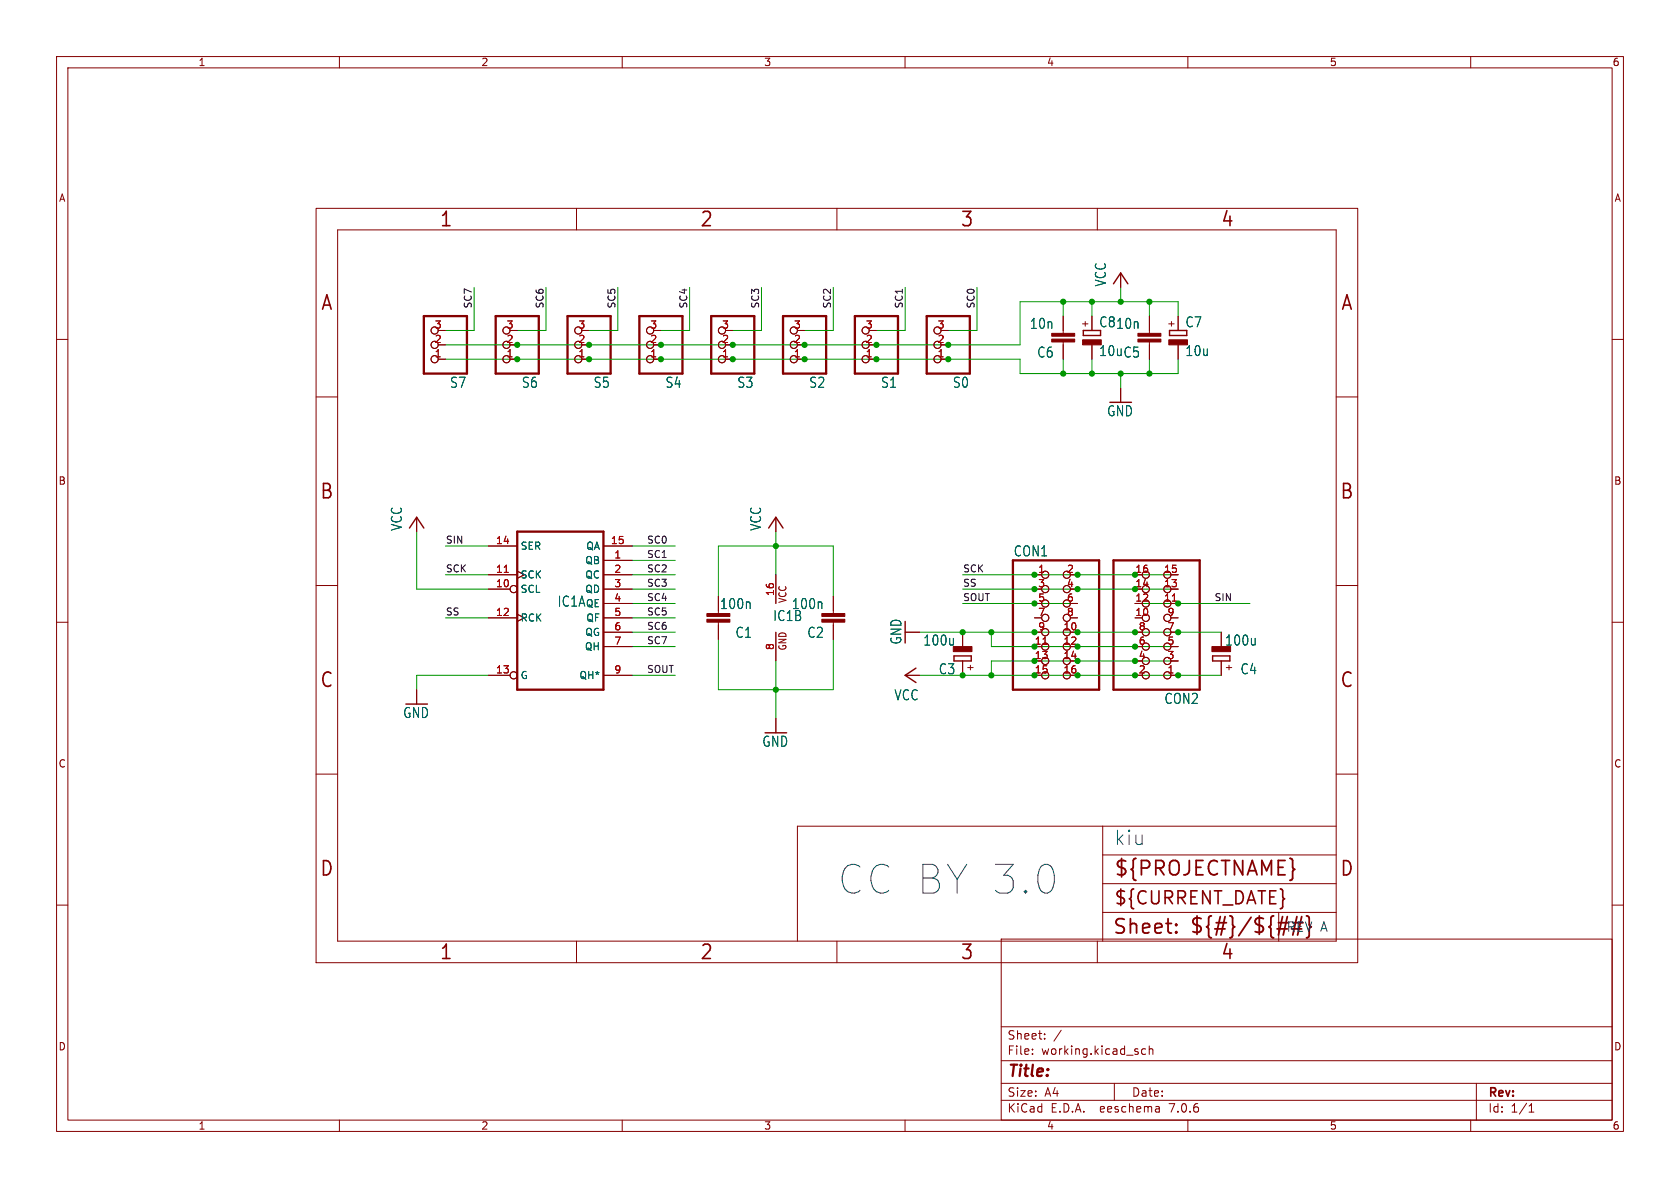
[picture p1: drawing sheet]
<svg xmlns="http://www.w3.org/2000/svg" width="297mm" height="210mm" viewBox="0 0 297 210" stroke-linecap="round" stroke-linejoin="round" font-family="sans-serif">
<g fill="none" stroke="#840000" stroke-width=".18">
<path d="M10 10h277v190h-277zM12 12h273v186h-273zM60 10v2M110 10v2M160 10v2M210 10v2M260 10v2M55.9 36.8h184.1v133.4h-184.1zM101.9 36.8v3.8M148 36.8v3.8M194 36.8v3.8M10 60h2"/>
<path d="M59.7 40.6h176.5v125.8h-176.5zM77.5 58.4h1.2M90.2 58.4h1.2M102.9 58.4h1.2M115.6 58.4h1.2M128.3 58.4h1.2M141 58.4h1.2M153.7 58.4h1.2M166.4 58.4h1.2M188 55.9v3M193 55.9v2.5M198.1 48.3v2.5"/>
<path d="M203.2 55.9v3M208.3 55.9v2.5M285 60h2M55.9 70.2h3.8M77.5 63.5h1.2M77.5 61h1.2M90.2 63.5h1.2M90.2 61h1.2M102.9 63.5h1.2M102.9 61h1.2M115.6 63.5h1.2M115.6 61h1.2"/>
<path d="M128.3 63.5h1.2M128.3 61h1.2M141 63.5h1.2M141 61h1.2M153.7 63.5h1.2M153.7 61h1.2M166.4 63.5h1.2M166.4 61h1.2M188 60.5v3M193 61v2.5M198.1 68.6v2.5M203.2 60.5v3"/>
<path d="M208.3 61v2.5M236.2 70.2h3.8M73.7 91.4v2.6M86.4 96.5h5M106.7 99.1h5.1M106.7 96.5h5.1M137.2 91.4v2.6M10 110h2M55.9 103.5h3.8M86.4 119.4h3.8M86.4 101.6h5M86.4 104.1h3.8"/>
<path d="M86.4 109.2h5M91.4 108.6l1.3 .6-1.3 .7M106.7 119.4h5.1M106.7 111.8h5.1M106.7 101.6h5.1M106.7 114.3h5.1M106.7 104.1h5.1M106.7 106.7h5.1M106.7 109.2h5.1M127 110v3M137.2 101.6v5.1M137.2 111.8v5"/>
<path d="M147.3 105.4v3.1M147.3 110v3M160 119.4h2.6M160 111.8h2.6M170.2 111.8v2.5M170.2 116.8v2.6M182.9 111.8h1.2M182.9 101.6h1.2M182.9 104.1h1.2M182.9 106.7h1.2M182.9 109.2h1.2M189.2 119.4h1.3"/>
<path d="M189.2 111.8h1.3M189.2 101.6h1.3M189.2 114.3h1.3M189.2 116.8h1.3M189.2 104.1h1.3M189.2 106.7h1.3M189.2 109.2h1.3M200.7 111.8h1.2M200.7 114.3h1.2M207 119.4h1.3M207 111.8h1.3M207 101.6h1.3"/>
<path d="M207 114.3h1.3M207 116.8h1.3M207 104.1h1.3M207 106.7h1.3M207 109.2h1.3M215.9 116.8v2.6M236.2 103.5h3.8M285 110h2M55.9 136.8h3.8M73.7 121.9v2.6M137.2 127v2.5M236.2 136.8h3.8"/>
<path d="M10 160h2M194.9 146.1v20.3M194.9 156.2h41.3M194.9 151.1h41.3M236.2 146.1h-95.2v20.3M285 160h2M101.9 166.4v3.8M148 166.4v3.8M177 166h108v32h-108zM194 166.4v3.8M194.9 161.3h41.3M226.1 161.3v5.1"/>
<path d="M60 198v2M110 198v2M160 198v2M177 194.5h108M177 191.5h108M177 187.5h108M177 181.5h108M182.5 186.3v.1M182.5 185.5v.1M184.7 183.6v.1M184.7 182.8v.1M187.6 182.1l-1.3 2"/>
<path d="M197 191.5v3M202.5 185.5l-.4-.1-.3 .3v.4l.2 .2h.5M203.2 185.5l.2-.1 .3 .1 .1 .9M203.2 184.9v1.5M204.9 195.7l.1 .9M205 196.5l-.2 .1M205 196h-.2M210 198v2M260 198v2M261 191.5v6.5M270.3 196.6h.9M270.3 195.5l.4-.4v1.5"/>
<circle cx="76.8" cy="58.4" r=".63"/>
<circle cx="89.5" cy="58.4" r=".63"/>
<circle cx="102.2" cy="58.4" r=".63"/>
<circle cx="114.9" cy="58.4" r=".63"/>
<circle cx="127.6" cy="58.4" r=".63"/>
<circle cx="140.3" cy="58.4" r=".63"/>
<circle cx="153" cy="58.4" r=".63"/>
<circle cx="165.7" cy="58.4" r=".63"/>
<circle cx="76.8" cy="63.5" r=".63"/>
<circle cx="76.8" cy="61" r=".63"/>
<circle cx="89.5" cy="61" r=".63"/>
<circle cx="89.5" cy="63.5" r=".63"/>
<circle cx="102.2" cy="63.5" r=".63"/>
<circle cx="102.2" cy="61" r=".63"/>
<circle cx="114.9" cy="61" r=".63"/>
<circle cx="114.9" cy="63.5" r=".63"/>
<circle cx="127.6" cy="61" r=".63"/>
<circle cx="127.6" cy="63.5" r=".63"/>
<circle cx="140.3" cy="61" r=".63"/>
<circle cx="140.3" cy="63.5" r=".63"/>
<circle cx="153" cy="63.5" r=".63"/>
<circle cx="153" cy="61" r=".63"/>
<circle cx="165.7" cy="61" r=".63"/>
<circle cx="165.7" cy="63.5" r=".63"/>
<circle cx="90.8" cy="104.1" r=".63"/>
<circle cx="90.8" cy="119.4" r=".63"/>
<circle cx="184.8" cy="109.2" r=".63"/>
<circle cx="184.8" cy="101.6" r=".63"/>
<circle cx="184.8" cy="119.4" r=".63"/>
<circle cx="184.8" cy="106.7" r=".63"/>
<circle cx="184.8" cy="116.8" r=".63"/>
<circle cx="184.8" cy="114.3" r=".63"/>
<circle cx="184.8" cy="111.8" r=".63"/>
<circle cx="184.8" cy="104.1" r=".63"/>
<circle cx="188.6" cy="119.4" r=".63"/>
<circle cx="188.6" cy="109.2" r=".63"/>
<circle cx="188.6" cy="104.1" r=".63"/>
<circle cx="188.6" cy="106.7" r=".63"/>
<circle cx="188.6" cy="111.8" r=".63"/>
<circle cx="188.6" cy="101.6" r=".63"/>
<circle cx="188.6" cy="114.3" r=".63"/>
<circle cx="188.6" cy="116.8" r=".63"/>
<circle cx="202.6" cy="109.2" r=".63"/>
<circle cx="202.6" cy="119.4" r=".63"/>
<circle cx="202.6" cy="111.8" r=".63"/>
<circle cx="202.6" cy="106.7" r=".63"/>
<circle cx="202.6" cy="104.1" r=".63"/>
<circle cx="202.6" cy="116.8" r=".63"/>
<circle cx="202.6" cy="101.6" r=".63"/>
<circle cx="202.6" cy="114.3" r=".63"/>
<circle cx="206.4" cy="119.4" r=".63"/>
<circle cx="206.4" cy="116.8" r=".63"/>
<circle cx="206.4" cy="106.7" r=".63"/>
<circle cx="206.4" cy="104.1" r=".63"/>
<circle cx="206.4" cy="101.6" r=".63"/>
<circle cx="206.4" cy="109.2" r=".63"/>
<circle cx="206.4" cy="111.8" r=".63"/>
<circle cx="206.4" cy="114.3" r=".63"/>
</g>
<g fill="#840000" stroke="#840000" stroke-width=".18">
<path d="M185.9 58.9h4.1v.5h-4.1z"/>
<path d="M185.9 59.9h4.1v.6h-4.1z"/>
<path d="M168.5 114.3h3.3v.9h-3.3z"/>
<path d="M145.3 108.5h4.1v.5h-4.1z"/>
<path d="M145.3 109.5h4.1v.5h-4.1z"/>
<path d="M191.4 60.1h3.3v.9h-3.3z"/>
<path d="M201.2 58.9h4v.5h-4z"/>
<path d="M201.2 59.9h4v.6h-4z"/>
<path d="M125 108.5h4v.5h-4z"/>
<path d="M125 109.5h4v.5h-4z"/>
<path d="M214.2 114.3h3.4v.9h-3.4z"/>
<path d="M206.6 60.1h3.3v.9h-3.3z"/>
</g>
<path d="M191.5 58.4h3.1v.9h-3.1zM196.8 50.2l1.3-1.9 1.3 1.9M206.8 58.4h3v.9h-3zM72.4 93.3l1.3-1.9 1.2 1.9M135.9 93.3l1.3-1.9 1.2 1.9M161.9 118.1l-1.9 1.3 1.9 1.3M168.7 116h3v.8h-3zM214.4 116h3v.8h-3z" fill="none" stroke="#840000" stroke-width=".25"/>
<path d="M74.9 55.9h7.6v10.1h-7.6zM87.6 55.9h7.6v10.1h-7.6zM100.3 55.9h7.6v10.1h-7.6zM113 55.9h7.6v10.1h-7.6zM125.7 55.9h7.6v10.1h-7.6zM138.4 55.9h7.6v10.1h-7.6zM151.1 55.9h7.6v10.1h-7.6zM163.8 55.9h7.6v10.1h-7.6zM91.4 94h15.3v27.9h-15.3zM179.1 99.1h15.2v22.8h-15.2zM196.8 99.1h15.3v22.8h-15.3z" fill="none" stroke="#840000" stroke-width=".41"/>
<path d="M89.1 101.2h.8M184.4 113.9h.7M207.3 106.3h.7" fill="none" stroke="#a90000" stroke-width=".18"/>
<g fill="none" stroke="#840000" stroke-width=".32">
<path d="M207.9 164.7l.2 .1-.2 .1M207.9 164.7l-.1 .1 .1 .1M207.9 163.4v.2M207.9 164.7v.2M207.9 163.4l.2 .1-.2 .1M207.9 163.4l-.1 .1 .1 .1M225.8 164.2h1.8M226 163.1h1.8M227.6 162l-.7 3.3M229.3 162l-.8 3.3M230.1 162l-.7 3.3M231 161.9l.3 .1 .2 .3v1.2"/>
<path d="M231.3 165.7l-.3 .1"/>
</g>
<g fill="none" stroke="#009600" stroke-width=".18">
<path d="M83.8 50.8v7.6h-5.1M96.5 50.8v7.6h-5.1M109.2 50.8v7.6h-5.1M121.9 50.8v7.6h-5.1M134.6 50.8v7.6h-5.1M147.3 50.8v7.6h-5.1M160 50.8v7.6h-5.1M172.7 50.8v7.6h-5.1M188 53.3v2.6M193 53.3v2.6M198.1 50.8v2.5M203.2 53.3v2.6"/>
<path d="M208.3 55.9v-2.6h-28v7.7h-101.6M78.7 63.5h101.6v2.5h28v-2.5M188 63.5v2.5M193 63.5v2.5M198.1 66v2.6M203.2 63.5v2.5M73.7 94v10.1h12.7M78.7 96.5h7.7M111.8 96.5h7.6M111.8 99.1h7.6M137.2 94v7.6M78.7 109.2h7.7"/>
<path d="M78.7 101.6h7.7M86.4 119.4h-12.7v2.5M111.8 106.7h7.6M111.8 109.2h7.6M111.8 104.1h7.6M111.8 111.8h7.6M111.8 114.3h7.6M111.8 119.4h7.6M111.8 101.6h7.6M127 113v8.9h20.3v-8.9M127 105.4v-8.9h20.3v8.9M137.2 116.8v10.2"/>
<path d="M162.6 111.8h53.3M162.6 119.4h53.3M170.2 106.7h20.3M170.2 104.1h38.1M170.2 101.6h38.1M175.3 111.8v2.5h33M200.7 106.7h20.3M208.3 116.8h-33v2.6"/>
</g>
<g fill="#009600" stroke="#009600" stroke-width=".18">
<circle cx="198.1" cy="53.3" r=".46"/>
<circle cx="203.2" cy="53.3" r=".46"/>
<circle cx="193" cy="53.3" r=".46"/>
<circle cx="203.2" cy="66" r=".46"/>
<circle cx="167.6" cy="61" r=".46"/>
<circle cx="167.6" cy="63.5" r=".46"/>
<circle cx="188" cy="53.3" r=".46"/>
<circle cx="154.9" cy="61" r=".46"/>
<circle cx="154.9" cy="63.5" r=".46"/>
<circle cx="175.3" cy="119.4" r=".46"/>
<circle cx="170.2" cy="111.8" r=".46"/>
<circle cx="170.2" cy="119.4" r=".46"/>
<circle cx="137.2" cy="96.5" r=".46"/>
<circle cx="137.2" cy="121.9" r=".46"/>
<circle cx="182.9" cy="116.8" r=".46"/>
<circle cx="182.9" cy="119.4" r=".46"/>
<circle cx="190.5" cy="104.1" r=".46"/>
<circle cx="182.9" cy="106.7" r=".46"/>
<circle cx="182.9" cy="104.1" r=".46"/>
<circle cx="182.9" cy="114.3" r=".46"/>
<circle cx="182.9" cy="111.8" r=".46"/>
<circle cx="190.5" cy="111.8" r=".46"/>
<circle cx="175.3" cy="111.8" r=".46"/>
<circle cx="91.4" cy="61" r=".46"/>
<circle cx="190.5" cy="116.8" r=".46"/>
<circle cx="190.5" cy="114.3" r=".46"/>
<circle cx="190.5" cy="119.4" r=".46"/>
<circle cx="208.3" cy="106.7" r=".46"/>
<circle cx="208.3" cy="111.8" r=".46"/>
<circle cx="200.7" cy="119.4" r=".46"/>
<circle cx="200.7" cy="114.3" r=".46"/>
<circle cx="200.7" cy="116.8" r=".46"/>
<circle cx="200.7" cy="104.1" r=".46"/>
<circle cx="200.7" cy="111.8" r=".46"/>
<circle cx="208.3" cy="119.4" r=".46"/>
<circle cx="116.8" cy="61" r=".46"/>
<circle cx="116.8" cy="63.5" r=".46"/>
<circle cx="129.5" cy="61" r=".46"/>
<circle cx="104.1" cy="63.5" r=".46"/>
<circle cx="91.4" cy="63.5" r=".46"/>
<circle cx="129.5" cy="63.5" r=".46"/>
<circle cx="142.2" cy="63.5" r=".46"/>
<circle cx="142.2" cy="61" r=".46"/>
<circle cx="104.1" cy="61" r=".46"/>
<circle cx="193" cy="66" r=".46"/>
<circle cx="188" cy="66" r=".46"/>
<circle cx="198.1" cy="66" r=".46"/>
<circle cx="182.9" cy="101.6" r=".46"/>
<circle cx="190.5" cy="101.6" r=".46"/>
<circle cx="200.7" cy="101.6" r=".46"/>
</g>
<text font-size="7.1" fill="#0000c2" x="148.2" y="158.5">CC BY 3.0</text>
<g font-size="3.5" fill="#840000">
<text x="77.6" y="40.4">1</text>
<text x="123.6" y="40.4">2</text>
<text x="169.7" y="40.4">3</text>
<text x="215.7" y="40.4">4</text>
<text x="56.6" y="55.2">A</text>
<text x="236.9" y="55.2">A</text>
<text x="56.4" y="88.5">B</text>
<text x="236.8" y="88.5">B</text>
<text x="56.4" y="121.9">C</text>
<text x="236.8" y="121.9">C</text>
<text x="56.4" y="155.2">D</text>
<text x="196.8" y="155.2">${PROJECTNAME}</text>
<text x="236.8" y="155.2">D</text>
<text x="196.6" y="165.5">Sheet:</text>
<text x="210.2" y="165.4">${#}/${##}</text>
<text x="77.6" y="170">1</text>
<text x="123.6" y="170">2</text>
<text x="169.7" y="170">3</text>
<text x="215.7" y="170">4</text>
</g>
<text font-size="3.5" fill="#0000c2" x="196.8" y="149.6">kiu</text>
<text font-size="3.2" fill="#840000" x="196.8" y="160.3">${CURRENT_DATE}</text>
<text font-size="2.8" fill="#840000" x="178" y="190.9">Title:</text>
<g font-size="2.5" fill="#006464">
<text x="195.7" y="50.7" transform="rotate(-90 195.7 50.7)">VCC</text>
<text x="182" y="58.4">10n</text>
<text x="194.2" y="58.1">C810n</text>
<text x="209.5" y="58.1">C7</text>
<text x="183.3" y="63.4">C6</text>
<text x="194.2" y="63.2">10u C5</text>
<text x="209.5" y="63.2">10u</text>
<text x="79.5" y="68.8">S7</text>
<text x="92.2" y="68.8">S6</text>
<text x="104.9" y="68.8">S5</text>
<text x="117.6" y="68.8">S4</text>
<text x="130.3" y="68.8">S3</text>
<text x="143" y="68.8">S2</text>
<text x="155.7" y="68.8">S1</text>
<text x="168.4" y="68.8">S0</text>
<text x="195.6" y="73.8">GND</text>
<text x="71.3" y="93.9" transform="rotate(-90 71.3 93.9)">VCC</text>
<text x="134.8" y="93.9" transform="rotate(-90 134.8 93.9)">VCC</text>
<text x="179.1" y="98.6">CON1</text>
<text x="98.5" y="107.5">IC1A</text>
<text x="139.9" y="107.9">100n</text>
<text x="129.9" y="113">C1</text>
<text x="136.6" y="110">IC1B</text>
<text x="142.6" y="113">C2</text>
<text x="159.6" y="114" transform="rotate(-90 159.6 114)">GND</text>
<text x="163.1" y="114.3">100u</text>
<text x="165.9" y="119.4">C3</text>
<text x="219.2" y="119.4">C4</text>
<text x="158" y="124">VCC</text>
<text x="205.8" y="124.6">CON2</text>
<text x="71.2" y="127.1">GND</text>
<text x="134.7" y="132.2">GND</text>
</g>
<g font-size="2.5" fill="#840000">
<text x="127.2" y="107.9">100n</text>
<text x="216.5" y="114.3">100u</text>
</g>
<text font-size="2.3" fill="#0000c2" x="227.3" y="164.9">REV A</text>
<g font-size="2.1" fill="#840000">
<text x="178" y="184">Sheet:</text>
<text x="178" y="186.7">File:</text>
<text x="184.1" y="186.7">working.kicad_sch</text>
<text x="178" y="196.9">KiCad</text>
<text x="178" y="194.1">Size:</text>
<text x="184.7" y="194.1">A4</text>
<text x="185.7" y="196.9">E.D.A.</text>
<text x="194.6" y="196.9">eeschema</text>
<text x="200" y="194.1">Date:</text>
<text x="207" y="196.9">7.0.6</text>
<text x="263" y="194.3">Rev:</text>
<text x="263" y="196.9">Id:</text>
<text x="267.1" y="196.9">1/1</text>
</g>
<g font-size="1.8" fill="#840000">
<text x="35" y="11.9">1</text>
<text x="85" y="11.9">2</text>
<text x="135" y="11.9">3</text>
<text x="185" y="11.9">4</text>
<text x="235" y="11.9">5</text>
<text x="285" y="11.9">6</text>
<text x="10.3" y="35.9">A</text>
<text x="285.3" y="35.9">A</text>
<text x="192.6" y="58" transform="rotate(-90 192.6 58)">+</text>
<text x="207.9" y="58" transform="rotate(-90 207.9 58)">+</text>
<text x="10.3" y="85.9">B</text>
<text x="285.3" y="85.9">B</text>
<text x="139.2" y="106.7" transform="rotate(-90 139.2 106.7)">VCC</text>
<text x="139.2" y="115.1" transform="rotate(-90 139.2 115.1)">GND</text>
<text x="172.3" y="118.8" transform="rotate(-90 172.3 118.8)">+</text>
<text x="218" y="118.8" transform="rotate(-90 218 118.8)">+</text>
<text x="10.3" y="135.9">C</text>
<text x="285.3" y="135.9">C</text>
<text x="10.3" y="185.9">D</text>
<text x="285.3" y="185.9">D</text>
<text x="35" y="199.9">1</text>
<text x="85" y="199.9">2</text>
<text x="135" y="199.9">3</text>
<text x="185" y="199.9">4</text>
<text x="235" y="199.9">5</text>
<text x="285" y="199.9">6</text>
</g>
<g font-size="1.8" fill="#a90000">
<text x="76.8" y="58.2">3</text>
<text x="89.5" y="58.2">3</text>
<text x="102.2" y="58.2">3</text>
<text x="114.9" y="58.2">3</text>
<text x="127.6" y="58.2">3</text>
<text x="140.3" y="58.2">3</text>
<text x="153" y="58.2">3</text>
<text x="165.7" y="58.2">3</text>
<text x="76.8" y="63.2">1</text>
<text x="76.8" y="60.7">2</text>
<text x="89.5" y="63.2">1</text>
<text x="89.5" y="60.7">2</text>
<text x="102.2" y="63.2">1</text>
<text x="102.2" y="60.7">2</text>
<text x="114.9" y="63.2">1</text>
<text x="114.9" y="60.7">2</text>
<text x="127.6" y="63.2">1</text>
<text x="127.6" y="60.7">2</text>
<text x="140.3" y="63.2">1</text>
<text x="140.3" y="60.7">2</text>
<text x="153" y="63.2">1</text>
<text x="153" y="60.7">2</text>
<text x="165.7" y="63.2">1</text>
<text x="165.7" y="60.7">2</text>
<text x="87.6" y="101.3">11</text>
<text x="87.6" y="96.3">14</text>
<text x="107.9" y="96.3">15</text>
<text x="108.5" y="98.8">1</text>
<text x="108.5" y="101.3">2</text>
<text x="183.4" y="101.3">1</text>
<text x="188.5" y="101.3">2</text>
<text x="200.6" y="101.3">16</text>
<text x="205.7" y="101.3">15</text>
<text x="87.6" y="103.9">10</text>
<text x="108.5" y="103.9">3</text>
<text x="108.5" y="106.4">4</text>
<text x="136.9" y="105.5" transform="rotate(-90 136.9 105.5)">16</text>
<text x="183.4" y="103.9">3</text>
<text x="183.4" y="106.4">5</text>
<text x="188.5" y="103.9">4</text>
<text x="188.5" y="106.4">6</text>
<text x="200.6" y="106.4">12</text>
<text x="200.6" y="103.9">14</text>
<text x="205.7" y="106.4">11</text>
<text x="205.7" y="103.9">13</text>
<text x="87.6" y="109">12</text>
<text x="108.5" y="109">5</text>
<text x="108.5" y="111.5">6</text>
<text x="183.4" y="109">7</text>
<text x="183.4" y="111.5">9</text>
<text x="187.9" y="111.5">10</text>
<text x="188.5" y="109">8</text>
<text x="200.6" y="109">10</text>
<text x="201.2" y="111.5">8</text>
<text x="206.3" y="111.5">7</text>
<text x="206.3" y="109">9</text>
<text x="87.6" y="119.1">13</text>
<text x="108.5" y="114">7</text>
<text x="108.5" y="119.1">9</text>
<text x="136.9" y="115" transform="rotate(-90 136.9 115)">8</text>
<text x="182.8" y="114">11</text>
<text x="182.8" y="116.6">13</text>
<text x="182.8" y="119.1">15</text>
<text x="187.9" y="114">12</text>
<text x="187.9" y="116.6">14</text>
<text x="187.9" y="119.1">16</text>
<text x="201.2" y="119.1">2</text>
<text x="201.2" y="116.6">4</text>
<text x="201.2" y="114">6</text>
<text x="206.3" y="119.1">1</text>
<text x="206.3" y="116.6">3</text>
<text x="206.3" y="114">5</text>
</g>
<g font-size="1.8" fill="#006464">
<text x="91.9" y="97.4">SER</text>
<text x="103.4" y="99.9">QB</text>
<text x="103.5" y="97.4">QA</text>
<text x="91.9" y="105">SCL</text>
<text x="91.9" y="102.5">SCK</text>
<text x="103.4" y="102.5">QC</text>
<text x="103.4" y="105">QD</text>
<text x="103.5" y="107.5">QE</text>
<text x="91.9" y="110.1">RCK</text>
<text x="103.4" y="112.6">QG</text>
<text x="103.5" y="110.1">QF</text>
<text x="103.3" y="115.2">QH</text>
<text x="91.9" y="120.2">G</text>
<text x="102.3" y="120.2">QH*</text>
</g>
<g font-size="1.7" fill="#0f0f0f">
<text x="83.5" y="54.6" transform="rotate(-90 83.5 54.6)">SC7</text>
<text x="96.2" y="54.6" transform="rotate(-90 96.2 54.6)">SC6</text>
<text x="108.9" y="54.6" transform="rotate(-90 108.9 54.6)">SC5</text>
<text x="121.6" y="54.6" transform="rotate(-90 121.6 54.6)">SC4</text>
<text x="134.3" y="54.6" transform="rotate(-90 134.3 54.6)">SC3</text>
<text x="147" y="54.6" transform="rotate(-90 147 54.6)">SC2</text>
<text x="159.7" y="54.6" transform="rotate(-90 159.7 54.6)">SC1</text>
<text x="172.4" y="54.6" transform="rotate(-90 172.4 54.6)">SC0</text>
<text x="78.7" y="101.3">SCK</text>
<text x="78.7" y="96.2">SIN</text>
<text x="114.3" y="98.7">SC1</text>
<text x="114.3" y="96.2">SC0</text>
<text x="114.3" y="101.3">SC2</text>
<text x="170.2" y="101.3">SCK</text>
<text x="114.3" y="103.8">SC3</text>
<text x="114.3" y="106.3">SC4</text>
<text x="170.2" y="103.8">SS</text>
<text x="170.2" y="106.3">SOUT</text>
<text x="214.6" y="106.3">SIN</text>
<text x="78.7" y="108.9">SS</text>
<text x="114.3" y="111.4">SC6</text>
<text x="114.3" y="108.9">SC5</text>
<text x="114.3" y="114">SC7</text>
<text x="114.3" y="119">SOUT</text>
</g>
</svg>
